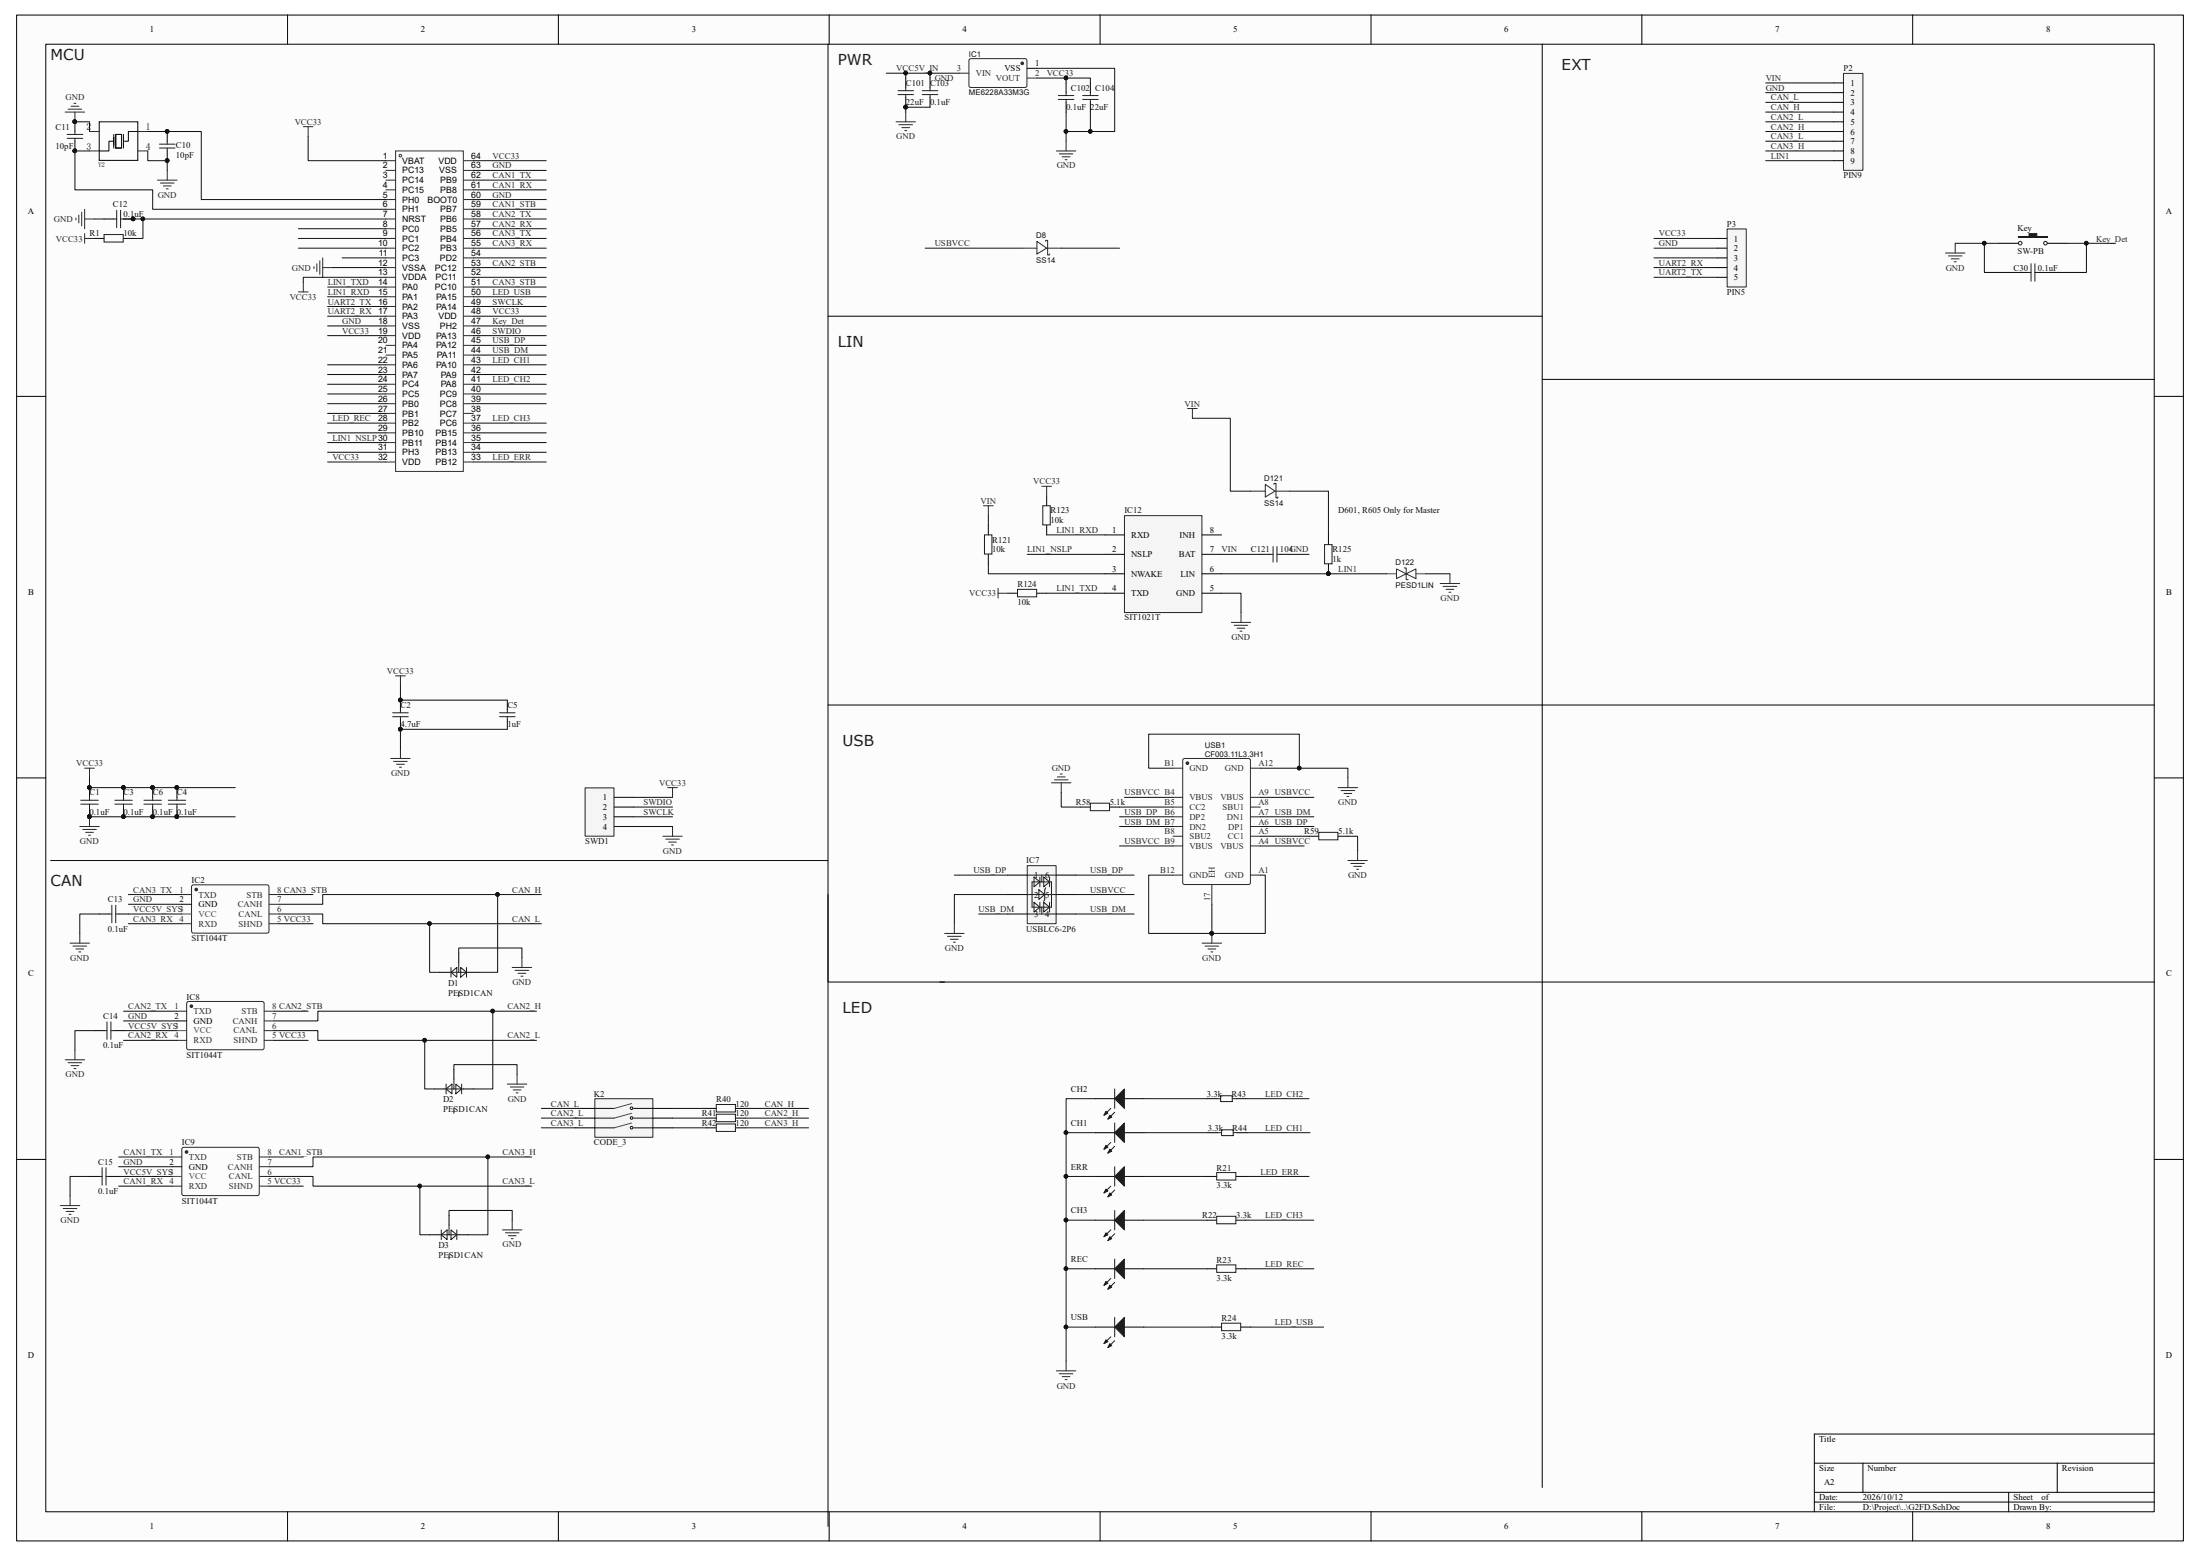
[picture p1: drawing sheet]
<svg xmlns="http://www.w3.org/2000/svg" width="297mm" height="210mm" viewBox="0 0 297 210" stroke-linecap="round" stroke-linejoin="round" font-family="sans-serif">
<path d="M2.3 2.1h292.5v205.9h-292.5z" fill="#fcfcfc"/>
<path d="M2.2 2h292.6v206h-292.6z" fill="none" stroke="#000" stroke-width=".14"/>
<path d="M6.2 6h284.6v198h-284.6z" fill="#fcfcfc"/>
<g fill="none" stroke="#000" stroke-width=".14">
<path d="M6.2 6h284.6v198h-284.6zM38.8 2v3.9M75.4 2v3.9M111.9 2v3.9M148.5 2v3.9M185.1 2v3.9M221.7 2v3.9M258.2 2v3.9M269.9 32.8h2.6M276.4 32.8h2.7M2.2 53.5h4M290.9 53.5h3.9"/>
<path d="M2.2 105h4M290.9 105h3.9M13.4 123.4h1.3M16 123.4h1.3M24.5 122.1h1.4M2.2 156.5h4M290.9 156.5h3.9M244.9 197.5h46M251.5 197.5v3.9M277.7 197.5v3.9M290.9 193.6h-46v10.4M38.8 204v4"/>
<path d="M75.4 204v4M111.9 204v4M148.5 204v4M185.1 204v4M221.7 204v4M244.9 201.4h46M244.9 202.7h46M258.2 204v4M271.2 201.4v2.6"/>
</g>
<g fill="none" stroke="#292929" stroke-width=".14">
<path d="M26 119.5h10.2l.1 .2v6.1l-.2 .1h-10.1l-.1-.2v-6zM158.4 103.7h1.3M158.4 107.6h1.3M158.4 108.9h1.3M158.4 110.2h1.3M158.4 111.6h1.3M158.4 112.9h1.3M158.4 114.2h1.3M158.4 118.1h1.3M159.8 102.4h8.8l.2 .1v16.6l-.1 .3h-8.8l-.2-.1v-16.7zM163.6 119.4v2.7M168.9 103.7h1.3"/>
<path d="M168.9 107.6h1.3M168.9 108.9h1.3M168.9 110.2h1.3M168.9 111.6h1.3M168.9 112.9h1.3M168.9 114.2h1.3M168.9 118.1h1.3M24.5 120.7h1.4M24.5 124.7h1.4M36.4 120.7h1.3M36.4 124.7h1.3M36.4 123.4h1.3"/>
<path d="M36.4 122.1h1.3"/>
</g>
<g fill="#292929" stroke="#292929" stroke-width=".14">
<circle cx="160.3" cy="103" r=".18"/>
<circle cx="26.5" cy="120.1" r=".18"/>
</g>
<g fill="none" stroke="#0e0e0e" stroke-width=".14">
<path d="M124.9 33.5h13.1M143.3 33.5h7.8M151.1 111.6h7.3M151.1 110.2h7.3M151.1 114.2h7.3M151.8 107.6h6.6M158.4 103.7h-3.3v-4.6h20.3v4.6M170.2 103.7h11.8v1.3M170.2 111.6h7.2M170.2 110.2h7.2M170.2 114.2h5.9M170.2 107.6h7.2"/>
<path d="M13.4 123.4h-2.6v2.6M17.3 120.7h7.2M17.3 122.1h7.2M17.3 123.4h7.2M17.3 124.7h7.2M37.7 120.7h4.6M67.2 120.7h5.9"/>
</g>
<g fill="none" stroke="#262626" stroke-width=".14">
<path d="M180.7 106.3h2.6M181.1 106.7h1.8M181.4 107.1h1.1M181.8 107.5h.3M182 105v1.3M9.5 127.3h2.6M9.9 127.7h1.8M10.2 128.1h1.1M10.6 128.5h.3M10.8 126v1.3M69.1 130.6h2.7M69.5 131h1.9"/>
<path d="M69.9 131.4h1.1M70.3 131.8h.3M70.5 129.3v1.3M162.3 127.3h2.6M162.7 127.7h1.8M163.1 128.1h1M163.5 128.5h.2M163.6 126v1.3"/>
</g>
<g fill="#0e0e0e" stroke="#0e0e0e" stroke-width=".14">
<circle cx="163.6" cy="126" r=".24"/>
<circle cx="175.4" cy="103.7" r=".24"/>
<circle cx="67.2" cy="120.7" r=".24"/>
</g>
<path d="M24.5 123.4h1.4" fill="none" stroke="#4c4c4c" stroke-width=".14"/>
<path d="M14.7 123.4h.4M15.1 122.2v2.3M15.6 123.4h.4M15.6 122.2v2.3" fill="none" stroke="#1c1c1c" stroke-width=".14"/>
<path d="M272.5 31.9h1.4v-.4h1.1v.4h1.4v.2h-3.9z" fill-rule="evenodd" fill="#1c1c1c"/>
<g fill="none" stroke="#1c1c1c" stroke-width=".14">
<path d="M272.5 31.9h1.4v-.4h1.1v.4h1.4v.2h-3.9zM273.8 36.8h.4M274.2 35.6v2.4M274.7 36.8h.4M274.7 35.6v2.4"/>
<circle cx="272.7" cy="32.8" r=".24"/>
<circle cx="276.1" cy="32.8" r=".24"/>
</g>
<path d="M272.5 36.8h1.3M275.1 36.8h1.3" fill="none" stroke="#000" stroke-width=".14"/>
<path d="M267.9 32.8v4h4.6" fill="none" stroke="#0e0e0e" stroke-width=".14"/>
<circle cx="267.9" cy="32.8" r=".24" fill="#0e0e0e" stroke="#0e0e0e" stroke-width=".14"/>
<path d="M79 106.4h3.9v6.5h-3.9z" fill="#f5f5f5"/>
<g fill="none" stroke="#262626" stroke-width=".14">
<path d="M262.7 34.2h2.6M263 34.5h1.9M263.4 34.9h1.1M263.8 35.3h.3M264 32.8v1.4M79 106.3h3.9v6.6h-3.9zM89.5 112.9h2.6M89.9 113.3h1.8M90.1 106.3h1.4M90.3 113.7h1M90.7 114h.2M90.8 106.3v1.3"/>
<path d="M90.8 111.6v1.3M142 105.7h2.6M142.4 105.3h1.8M142.7 104.9h1.1M143.1 104.5h.3M143.3 105.7v1.3M182 116.1h2.6M182.4 116.5h1.8M182.8 116.9h1M183.2 117.3h.2M183.3 114.8v1.3"/>
</g>
<path d="M82.9 107.6h2.6M82.9 108.9h2.6M82.9 110.2h2.6M82.9 111.6h2.6M145.9 108.9h1.3M149.8 108.9h1.3M176.7 112.9h1.3M180.7 112.9h1.3M59.3 131.2h1.3M61.9 128.6v1.3M63.2 131.2h1.4" fill="none" stroke="#000" stroke-width=".14"/>
<g fill="none" stroke="#0e0e0e" stroke-width=".14">
<path d="M279.1 32.8h2.6v4h-5.3M281.7 32.8h3.9M85.5 108.9h5.3M85.5 110.2h5.3M85.5 107.6h5.3M85.5 111.6h5.3M143.3 107v1.9h2.6M151.1 108.9h7.3M170.2 112.9h6.5M182 112.9h1.3v1.9M37.7 123.4h5.9v1.3h29.5M37.7 122.1h5.9v-1.4h23.6v10.5h-2.6"/>
<path d="M58 124.7v6.5h1.3M61.9 128.6v-.6h8.6v1.3M61.9 133.9v.6"/>
</g>
<g fill="#0e0e0e" stroke="#0e0e0e" stroke-width=".14">
<circle cx="281.7" cy="32.8" r=".24"/>
<circle cx="58" cy="124.7" r=".24"/>
<circle cx="67.2" cy="120.7" r=".24"/>
</g>
<path d="M147.2 108.4h2.6v1h-2.6zM178 112.3h2.6v1.1h-2.6zM60.6 131.2h2.6M60.9 131.2l.8-.6v1.3zM60.9 130.6v1.3M61.9 129.9v1.3M62.2 130.6l.8 .6-.8 .7zM63 130.6v1.3" fill="none" stroke="#1c1c1c" stroke-width=".14"/>
<path d="M138.7 116.9h3.9v7.8h-3.9z" fill="#f5f5f5"/>
<g fill="none" stroke="#262626" stroke-width=".14">
<path d="M40.9 17.1h1.4M41.6 17.1v1.3M121 16.4h2.6M121.4 16.8h1.8M121.8 17.2h1M122.2 17.6h.2M122.3 15.1v1.3M143.9 19.1v1.3M10.2 29.4v.3M10.6 29v1.1M11 28.6v1.9M11.4 28.2v2.7"/>
<path d="M11.4 31.5v1.3M11.4 32.2h1.3M11.4 29.6h1.3M40.3 39.4h1.3M40.9 38.1v1.3M42.4 36v.3M42.8 35.6v1M43.2 35.2v1.8M43.6 34.8v2.6M43.6 36.1h1.3M142.6 20.4h2.6M143 20.8h1.8"/>
<path d="M143.4 21.2h1.1M143.8 21.6h.3M53.4 91.2h1.3M54.1 91.2v1.3M10.8 111.6h2.6M11.2 112h1.8M11.4 103.7h1.3M11.6 112.3h1M12 112.7h.2M12.1 103.7v1.3M12.1 110.2v1.4M52.7 102.4h2.7"/>
<path d="M53.1 102.8h1.9M53.5 103.2h1.1M53.9 103.6h.3M54.1 101.1v1.3M138.7 116.8h3.9v7.9h-3.9zM127.5 126h2.7M127.9 126.4h1.9M128.3 126.8h1.1M128.7 127.2h.3M128.8 124.7v1.3M8.8 143h2.6M9.2 143.4h1.8"/>
<path d="M9.6 143.8h1M10 144.2h.2M10.1 141.7v1.3M68.5 146.3h2.6M68.9 146.7h1.8M69.3 147.1h1M69.7 147.5h.2M69.8 145v1.3M142.6 185h2.6M143 185.4h1.8M143.4 185.8h1.1M143.8 186.2h.3"/>
<path d="M143.9 183.7v1.3"/>
</g>
<g fill="none" stroke="#1c1c1c" stroke-width=".14">
<path d="M9.1 18.7h2.1M9.1 18.1h2.1M10.1 17.8v.3M10.1 18.7v.4M21.5 19.5h2.1M21.5 20h2.1M22.6 19.1v.4M22.6 20v.4M121.2 12.8h2.1M121.2 12.2h2.1M122.3 11.8v.4M122.3 12.8v.4"/>
<path d="M124.5 12.8h2.1M124.5 12.2h2.1M125.6 11.8v.4M125.6 12.8v.4M142.9 13.4h2.1M142.9 12.9h2.1M143.9 12.5v.4M143.9 13.4v.4M146.2 13.4h2.1M146.2 12.9h2.1M147.2 12.5v.4M147.2 13.4v.4"/>
<path d="M14 31.7h2.6v1h-2.6zM15.4 29.6h.4M15.8 28.4v2.3M16.3 29.6h.4M16.3 28.4v2.3M53 96.2h2.1M53 96.7h2.1M54.1 95.8v.4M54.1 96.7v.4M67.4 96.2h2.1M67.4 96.7h2.1M68.5 95.8v.4"/>
<path d="M68.5 96.7v.4M10.9 108h2.4M10.9 108.5h2.4M12.1 107.6v.4M12.1 108.5v.4M15.5 108h2.4M15.5 108.5h2.4M16.7 107.6v.4M16.7 108.5v.4M22.7 108h2.4M22.7 108.5h2.4M23.9 107.6v.4"/>
<path d="M23.9 108.5v.4M138.7 118.1h3.9M139.3 119h2.7v3.4h-2.7zM139.6 118.4l.8 .6-.8 .7zM140.4 118.4v1.3M140.6 118.1v.9M140.9 118.4l.8 .6-.8 .7zM141.2 119.8l-.2 .3v1.3l-.1 .3M141.7 118.4v1.3M14 139.1h.4M14.4 137.9v2.4M15 139.1h.4"/>
<path d="M15 137.9v2.4M138.7 120.7h3.9M138.7 123.4h3.9M139.6 121.8l.8 .6-.8 .7zM140.3 120.1l.7 .6-.7 .7zM140.4 121.8v1.3M140.6 122.4v1M140.9 121.8l.8 .6-.8 .7zM141.7 121.8v1.3M60 147h2.6M60.2 147l.8-.7v1.3zM60.2 146.3v1.3"/>
<path d="M61.3 145.7v1.3M61.5 146.3l.8 .7-.8 .6zM62.3 146.3v1.3M96.7 149.1h2.6v1h-2.6zM96.7 150.4h2.6v1h-2.6zM164.3 158.3h2.5v1h-2.5zM164.3 148.3h.5M164.4 152.9h.5M164.8 147.9h1.6v.8h-1.6zM164.9 152.5h1.6v.8h-1.6zM166.4 148.3h.5M166.5 152.9h.5"/>
<path d="M164.3 164.2h2.5v1h-2.5zM164.3 170.7h2.5v1h-2.5zM164.9 178.6h2.6v1h-2.6z"/>
</g>
<g fill="none" stroke="#000" stroke-width=".14">
<path d="M10.1 16.4v1.4M10.1 19.1v1.3M22.6 17.8v1.3M111.8 5.9v126.6h15.7M122.3 10.5v1.3M122.3 13.2v1.3M125.6 10.5v1.3M125.6 13.2v1.3M138.7 9.2h1.3M143.9 11.2v1.3M143.9 13.8v1.3M147.2 11.2v1.3"/>
<path d="M147.2 13.8v1.3M208.2 5.9v194.9M12.7 32.2h1.3M14 29.6h1.4M16.7 32.2h1.3M16.7 29.6h1.3M22.6 20.4v1.3M111.8 42.7h96.4M208.2 51.2h82.7M54.1 94.5v1.3M54.1 97.1v1.3M68.5 94.5v1.3"/>
<path d="M68.5 97.1v1.3M111.8 95.2h179.1M6.8 116.1h105M12.1 106.3v1.3M12.1 108.9v1.3M16.7 106.3v1.3M16.7 108.9v1.3M23.9 106.3v1.3M23.9 108.9v1.3M136.1 118.1h2.6M142.6 118.1h2.6M12.7 139.1h1.3"/>
<path d="M15.4 139.1h1.3M23.9 137.8h1.3M111.8 120.7v85.3M126.9 132.5h164M136.1 120.7h2.6M136.1 123.4h2.6M142.6 120.7h2.6M142.6 123.4h2.6M58.7 147h1.3M61.3 144.4v1.3M62.6 147h1.3M95.4 149.6h1.3"/>
<path d="M95.4 150.9h1.3M99.3 149.6h1.3M99.3 150.9h1.3M147.9 148.3h2.6M151.8 148.3h2.6M162.9 148.3h1.4M162.9 158.8h1.4M163.1 152.9h1.3M166.9 148.3h1.3M166.9 158.8h1.3M167 152.9h1.3M162.9 164.7h1.4"/>
<path d="M162.9 171.2h1.4M163.6 179.1h1.3M166.9 164.7h1.3M166.9 171.2h1.3M167.5 179.1h1.4"/>
</g>
<g fill="none" stroke="#0e0e0e" stroke-width=".14">
<path d="M122.3 9.9v.6M125.6 14.5h-3.3v.6M125.6 9.9v.6M140 10.5h3.9v.7M140 9.2h10.5v8.6h-3.3M143.9 10.5h3.3v.7M143.9 15.1v4M147.2 15.1v2.7h-3.3M238.4 11.2h9.2M238.4 13.8h9.2M238.4 15.1h9.2M238.4 16.4h9.2"/>
<path d="M238.4 17.8h9.2M238.4 12.5h9.2M16.7 29.6h2.6v2.6h-1.3M44.9 36.1h7.2M52.1 37.4h-11.2v.7M264 32.8h5.9M54.1 92.5v2h14.4M68.5 98.4h-14.4v2.7M128.8 118.1h7.3M145.2 118.1h7.9M158.4 118.1h-3.3v7.9h15.7v-7.9h-.6M12.7 139.1h-2.6v2.6"/>
<path d="M16.7 136.5h7.2M16.7 137.8h7.2M16.7 139.1h7.2M37 137.8h5.9v-1.3h23.6v10.5h-2.6M37 139.1h5.9v1.3h29.5M37 136.5h4.6M66.5 136.5h5.9M132.1 123.4h4M136.1 120.7h-7.3v4M145.2 123.4h7.9M145.2 120.7h7.9M163.6 122.1v3.9"/>
<path d="M16.7 140.4h7.2M57.3 140.4v6.6h1.4M61.3 144.4v-.7h8.5v1.3M61.3 149.6v.7M73.1 149.6h4.6M168.2 148.3h8.5M168.3 152.9h8.6"/>
</g>
<g fill="#0e0e0e" stroke="#0e0e0e" stroke-width=".14">
<circle cx="66.5" cy="136.5" r=".24"/>
<circle cx="57.3" cy="140.4" r=".24"/>
<circle cx="54" cy="98.4" r=".24"/>
<circle cx="54" cy="94.5" r=".24"/>
<circle cx="12.1" cy="110.2" r=".24"/>
<circle cx="12.1" cy="106.3" r=".24"/>
<circle cx="23.9" cy="110.2" r=".24"/>
<circle cx="23.9" cy="106.3" r=".24"/>
<circle cx="18" cy="29.5" r=".24"/>
<circle cx="19.3" cy="29.5" r=".24"/>
<circle cx="10.1" cy="16.4" r=".24"/>
<circle cx="10.1" cy="20.4" r=".24"/>
<circle cx="22.6" cy="21.7" r=".24"/>
<circle cx="22.6" cy="17.7" r=".24"/>
<circle cx="16.7" cy="110.2" r=".24"/>
<circle cx="16.7" cy="106.3" r=".24"/>
<circle cx="267.9" cy="32.8" r=".24"/>
<circle cx="163.6" cy="126" r=".24"/>
<circle cx="122.3" cy="14.5" r=".24"/>
<circle cx="122.3" cy="9.9" r=".24"/>
<circle cx="143.9" cy="10.5" r=".24"/>
<circle cx="143.9" cy="17.7" r=".24"/>
<circle cx="147.2" cy="17.7" r=".24"/>
<circle cx="125.5" cy="9.9" r=".24"/>
</g>
<g fill="none" stroke="#292929" stroke-width=".14">
<path d="M129.5 9.9h1.3M130.9 7.9h7.6l.1 .3v3.5l-.2 .1h-7.5l-.1-.3v-3.3zM138.7 10.5h1.3M138 33.5h2M140 32.6l1.3 .9-1.3 .8zM141.2 32.6v-.2h.2v2h.3v-.1M141.3 33.5h2M23.9 136.5h1.3M25.3 135.2h10.2l.2 .2-.1 6.2-.2 .1h-10.1l-.1-.3v-6zM35.7 136.5h1.3M35.7 139.1h1.3M35.7 137.8h1.3"/>
<path d="M23.9 140.4h1.3M35.7 140.4h1.3"/>
</g>
<g fill="#292929" stroke="#292929" stroke-width=".14">
<circle cx="25.8" cy="135.8" r=".18"/>
<circle cx="138" cy="8.5" r=".18"/>
</g>
<path d="M23.9 139.1h1.3" fill="none" stroke="#4c4c4c" stroke-width=".14"/>
<path d="M150.5 148.3l1.3-1.3v2.6z" fill="#1c1c1c"/>
<path d="M150 149.6l-1 .9M150.5 148.3l1.3-1.3v2.6zM150.5 150.1l-.9 .9" fill="none" stroke="#1c1c1c" stroke-width=".14"/>
<path d="M149.3 150l.3 .3-.6 .2z" fill="#1c1c1c"/>
<path d="M149.3 150l.3 .3-.6 .2z" fill="none" stroke="#1c1c1c" stroke-width=".14"/>
<path d="M149.8 150.5l.3 .3-.5 .2z" fill="#1c1c1c"/>
<path d="M149.8 150.5l.3 .3-.5 .2zM150.5 147v2.6" fill="none" stroke="#1c1c1c" stroke-width=".14"/>
<path d="M147.9 152.9h2.6M151.8 152.9h2.6" fill="none" stroke="#000" stroke-width=".14"/>
<path d="M151.8 151.6v2.6l-1.3-1.3z" fill="#1c1c1c"/>
<path d="M150 154.2l-1 .9M150.5 154.7l-.9 .9M151.8 151.6v2.6l-1.3-1.3z" fill="none" stroke="#1c1c1c" stroke-width=".14"/>
<path d="M149.3 154.6l.3 .3-.6 .2z" fill="#1c1c1c"/>
<path d="M149.3 154.6l.3 .3-.6 .2z" fill="none" stroke="#1c1c1c" stroke-width=".14"/>
<path d="M149.8 155.1l.3 .3-.5 .2z" fill="#1c1c1c"/>
<path d="M149.8 155.1l.3 .3-.5 .2zM150.5 151.6v2.6" fill="none" stroke="#1c1c1c" stroke-width=".14"/>
<path d="M168.2 158.8h8.5" fill="none" stroke="#0e0e0e" stroke-width=".14"/>
<path d="M147.9 158.8h2.6M151.8 158.8h2.6" fill="none" stroke="#000" stroke-width=".14"/>
<path d="M151.8 157.5v2.6l-1.3-1.3z" fill="#1c1c1c"/>
<path d="M151.8 157.5v2.6l-1.3-1.3zM150 160.1l-1 .9M150.5 160.6l-.9 .9" fill="none" stroke="#1c1c1c" stroke-width=".14"/>
<path d="M149.3 160.5l.3 .3-.6 .2z" fill="#1c1c1c"/>
<path d="M149.3 160.5l.3 .3-.6 .2z" fill="none" stroke="#1c1c1c" stroke-width=".14"/>
<path d="M149.8 161l.3 .3-.5 .2z" fill="#1c1c1c"/>
<path d="M150.5 157.5v2.6M149.8 161l.3 .3-.5 .2z" fill="none" stroke="#1c1c1c" stroke-width=".14"/>
<path d="M154.4 158.8h8.5" fill="none" stroke="#0e0e0e" stroke-width=".14"/>
<path d="M147.9 164.7h2.6M151.8 164.7h2.6" fill="none" stroke="#000" stroke-width=".14"/>
<path d="M151.8 163.4v2.6l-1.3-1.3z" fill="#1c1c1c"/>
<path d="M150 166l-1 .9M150.5 166.5l-.9 .9M151.8 163.4v2.6l-1.3-1.3z" fill="none" stroke="#1c1c1c" stroke-width=".14"/>
<path d="M149.3 166.4l.3 .3-.6 .2z" fill="#1c1c1c"/>
<path d="M149.3 166.4l.3 .3-.6 .2z" fill="none" stroke="#1c1c1c" stroke-width=".14"/>
<path d="M149.8 166.9l.3 .3-.5 .2z" fill="#1c1c1c"/>
<path d="M149.8 166.9l.3 .3-.5 .2zM150.5 163.4v2.6" fill="none" stroke="#1c1c1c" stroke-width=".14"/>
<path d="M154.4 164.7h8.5M168.2 164.7h9.2" fill="none" stroke="#0e0e0e" stroke-width=".14"/>
<path d="M147.9 171.2h2.6M151.8 171.2h2.6" fill="none" stroke="#000" stroke-width=".14"/>
<path d="M150.5 171.2l1.3-1.3v2.7z" fill="#1c1c1c"/>
<path d="M150 172.6l-1 .9M150.5 171.2l1.3-1.3v2.7zM150.5 173.1l-.9 .9" fill="none" stroke="#1c1c1c" stroke-width=".14"/>
<path d="M149.3 173l.3 .2-.6 .3z" fill="#1c1c1c"/>
<path d="M149.3 173l.3 .2-.6 .3z" fill="none" stroke="#1c1c1c" stroke-width=".14"/>
<path d="M149.8 173.5l.3 .2-.5 .3z" fill="#1c1c1c"/>
<path d="M149.8 173.5l.3 .2-.5 .3zM150.5 169.9v2.7" fill="none" stroke="#1c1c1c" stroke-width=".14"/>
<path d="M154.4 171.2h8.5M168.2 171.2h9.2M168.9 179.1h9.8" fill="none" stroke="#0e0e0e" stroke-width=".14"/>
<path d="M147.9 179.1h2.6M151.8 179.1h2.6" fill="none" stroke="#000" stroke-width=".14"/>
<path d="M150.5 179.1l1.3-1.3v2.6z" fill="#1c1c1c"/>
<path d="M150.5 179.1l1.3-1.3v2.6zM150 180.4l-1 1M150.5 181l-.9 .9" fill="none" stroke="#1c1c1c" stroke-width=".14"/>
<path d="M149.3 180.8l.3 .3-.6 .3z" fill="#1c1c1c"/>
<path d="M149.3 180.8l.3 .3-.6 .3z" fill="none" stroke="#1c1c1c" stroke-width=".14"/>
<path d="M149.8 181.4l.3 .2-.5 .3z" fill="#1c1c1c"/>
<path d="M150.5 177.8v2.6M149.8 181.4l.3 .2-.5 .3z" fill="none" stroke="#1c1c1c" stroke-width=".14"/>
<g fill="none" stroke="#0e0e0e" stroke-width=".14">
<path d="M41.6 18.4v3.3h10.5M19.3 29.6h32.8M40.3 32.2h11.8M40.3 33.5h11.8M40.3 30.9h11.8M44.2 38.7h7.9M63.9 32.2h9.8M63.9 33.5h9.8M63.9 34.8h9.8M63.9 36.1h9.8M63.9 37.4h9.8M63.9 29.6h9.8"/>
<path d="M63.9 30.9h9.8M63.9 24.3h9.8M63.9 25.6h9.8M63.9 28.2h9.8M63.9 26.9h9.8M63.9 38.7h9.8M223.3 32.2h8.5M223.3 33.5h8.5M223.3 34.8h8.5M223.3 36.1h8.5M223.3 37.4h8.5M44.2 49.2h7.9"/>
<path d="M44.2 50.6h7.9M44.2 51.9h7.9M44.2 53.2h7.9M44.2 54.5h7.9M44.2 55.8h7.9M44.2 57.1h7.9M44.2 58.4h7.9M44.2 59.7h7.9M44.2 40.1h7.9M63.9 50.6h9.8M63.9 53.2h9.8M63.9 54.5h9.8"/>
<path d="M63.9 58.4h9.8M63.9 59.7h9.8M63.9 45.3h9.8M63.9 41.4h9.8M63.9 47.9h9.8M63.9 46.6h9.8M63.9 61h9.8M100.6 149.6h8.6M100.6 150.9h8.6M143.9 152.9h4M143.9 158.8h4M147.9 148.3h-4v30.8"/>
<path d="M154.4 152.9h8.7M154.4 148.3h8.5M143.9 164.7h4M143.9 171.2h4M147.9 179.1h-4v4.6M154.4 179.1h9.2"/>
</g>
<g fill="#0e0e0e" stroke="#0e0e0e" stroke-width=".14">
<circle cx="143.9" cy="179.1" r=".24"/>
<circle cx="143.9" cy="152.9" r=".24"/>
<circle cx="143.9" cy="158.8" r=".24"/>
<circle cx="143.9" cy="164.7" r=".24"/>
<circle cx="143.9" cy="171.2" r=".24"/>
<circle cx="19.3" cy="29.5" r=".24"/>
</g>
<g fill="none" stroke="#303030" stroke-width=".14">
<path d="M53.4 20.4h9.2v43.2h-9.2z"/>
<circle cx="54" cy="21" r=".18"/>
</g>
<g fill="none" stroke="#292929" stroke-width=".14">
<path d="M52.1 21.7h1.3M52.1 23h1.3M52.1 24.3h1.3M52.1 25.6h1.3M52.1 26.9h1.3M52.1 28.2h1.3M52.1 29.6h1.3M52.1 30.9h1.3M52.1 32.2h1.3M52.1 33.5h1.3M52.1 34.8h1.3M52.1 36.1h1.3"/>
<path d="M52.1 37.4h1.3M52.1 38.7h1.3M62.6 21.7h1.3M62.6 23h1.3M62.6 24.3h1.3M62.6 25.6h1.3M62.6 26.9h1.3M62.6 28.2h1.3M62.6 29.6h1.3M62.6 30.9h1.3M62.6 32.2h1.3M62.6 33.5h1.3"/>
<path d="M62.6 34.8h1.3M62.6 36.1h1.3M62.6 37.4h1.3M62.6 38.7h1.3M52.1 40.1h1.3M52.1 41.4h1.3M52.1 42.7h1.3M52.1 44h1.3M52.1 45.3h1.3M52.1 46.6h1.3M52.1 47.9h1.3M52.1 49.2h1.3"/>
<path d="M52.1 50.6h1.3M52.1 51.9h1.3M52.1 53.2h1.3M52.1 54.5h1.3M52.1 55.8h1.3M52.1 57.1h1.3M52.1 58.4h1.3M52.1 59.7h1.3M62.6 40.1h1.3M62.6 41.4h1.3M62.6 42.7h1.3M62.6 44h1.3"/>
<path d="M62.6 45.3h1.3M62.6 46.6h1.3M62.6 47.9h1.3M62.6 49.2h1.3M62.6 50.6h1.3M62.6 51.9h1.3M62.6 53.2h1.3M62.6 54.5h1.3M62.6 55.8h1.3M62.6 57.1h1.3M62.6 58.4h1.3M62.6 59.7h1.3"/>
<path d="M52.1 61h1.3M52.1 62.4h1.3M62.6 61h1.3M62.6 62.4h1.3"/>
</g>
<path d="M80.3 148.3h7.8v5.2h-7.8z" fill="#f5f5f5"/>
<path d="M80.3 148.3h7.8v5.2h-7.8z" fill="none" stroke="#262626" stroke-width=".14"/>
<path d="M80.3 149.6h2.6M85.5 149.6h2.7" fill="none" stroke="#0e0e0e" stroke-width=".14"/>
<circle cx="85.3" cy="149.6" r=".18" fill="#fcfcfc" stroke="#0e0e0e" stroke-width=".14"/>
<path d="M85.3 148.9l-2.4 .7" fill="none" stroke="#4c4c4c" stroke-width=".14"/>
<path d="M80.3 150.9h2.6M85.5 150.9h2.7" fill="none" stroke="#0e0e0e" stroke-width=".14"/>
<circle cx="85.3" cy="150.9" r=".18" fill="#fcfcfc" stroke="#0e0e0e" stroke-width=".14"/>
<path d="M85.3 150.3l-2.4 .6" fill="none" stroke="#4c4c4c" stroke-width=".14"/>
<path d="M80.3 152.2h2.6M85.5 152.2h2.7" fill="none" stroke="#0e0e0e" stroke-width=".14"/>
<circle cx="85.3" cy="152.2" r=".18" fill="#fcfcfc" stroke="#0e0e0e" stroke-width=".14"/>
<path d="M23.2 158.8h1.3M85.3 151.6l-2.4 .6" fill="none" stroke="#4c4c4c" stroke-width=".14"/>
<g fill="none" stroke="#000" stroke-width=".14">
<path d="M12.1 158.8h1.3M14.7 158.8h1.3M23.2 157.5h1.3M77.7 149.6h2.6M77.7 150.9h2.6M77.7 152.2h2.6M88.2 149.6h2.6M88.2 150.9h2.6M88.2 152.2h2.6M95.4 152.2h1.3M99.3 152.2h1.3M58 166.7h1.3"/>
<path d="M60.6 164v1.3M61.9 166.7h1.3"/>
</g>
<g fill="none" stroke="#0e0e0e" stroke-width=".14">
<path d="M63.9 23h9.8M63.9 21.7h9.8M44.2 45.3h7.9M44.2 44h7.9M63.9 42.7h9.8M44.2 62.4h7.9M37.7 124.7h4.6M12.1 158.8h-2.6v2.6M16 156.2h7.2M16 157.5h7.2M16 158.8h7.2M36.4 157.5h5.9v-1.3h23.6v10.5h-2.7"/>
<path d="M36.4 158.8h5.9v1.3h29.5M36.4 156.2h4.5M37 140.4h4.6M65.9 156.2h5.9M73.1 150.9h4.6M73.1 152.2h4.6M90.8 150.9h4.6M90.8 149.6h4.6M90.8 152.2h4.6M100.6 152.2h8.6M16 160.1h7.2M36.4 160.1h4.5"/>
<path d="M56.7 160.1v6.6h1.3M60.6 164v-.6h8.5v1.3M60.6 169.3v.6"/>
</g>
<path d="M13.4 158.8h.4M13.8 157.6v2.4M14.3 158.8h.4M14.3 157.6v2.4M96.7 151.7h2.6v1h-2.6zM59.3 166.7h2.6M59.6 166.7l.8-.7v1.3zM59.6 166v1.3M60.6 165.3v1.4M60.9 166l.8 .7-.8 .6zM61.7 166v1.3" fill="none" stroke="#1c1c1c" stroke-width=".14"/>
<path d="M8.1 162.7h2.7M8.5 163.1h1.9M8.9 163.5h1.1M9.3 163.9h.3M9.5 161.4v1.3M67.8 166h2.7M68.2 166.4h1.9M68.6 166.8h1.1M69 167.2h.3M69.1 164.7v1.3" fill="none" stroke="#262626" stroke-width=".14"/>
<g fill="#0e0e0e" stroke="#0e0e0e" stroke-width=".14">
<circle cx="65.9" cy="156.1" r=".24"/>
<circle cx="56.7" cy="160.1" r=".24"/>
</g>
<path d="M23.2 156.2h1.3M24.7 154.9h10.2l.1 .2v6.1l-.3 .2-10-.1-.2-.2v-6zM35 156.2h1.4M35 158.8h1.4M35 157.5h1.4M23.2 160.1h1.3M35 160.1h1.4" fill="none" stroke="#292929" stroke-width=".14"/>
<circle cx="25.2" cy="155.5" r=".18" fill="#292929" stroke="#292929" stroke-width=".14"/>
<path d="M248.9 9.9h2.6v13.1h-2.6z" fill="#f5f5f5"/>
<path d="M248.9 9.9h2.6v13.1h-2.6z" fill="none" stroke="#262626" stroke-width=".14"/>
<path d="M247.6 11.2h1.3M247.6 12.5h1.3M247.6 13.8h1.3M247.6 15.1h1.3M247.6 16.4h1.3M247.6 17.8h1.3M247.6 19.1h1.3M247.6 20.4h1.3M247.6 21.7h1.3M20.6 106.3v1.3M20.6 108.9v1.3" fill="none" stroke="#000" stroke-width=".14"/>
<g fill="none" stroke="#0e0e0e" stroke-width=".14">
<path d="M238.4 19.1h9.2M46.2 34.8h5.9M238.4 20.4h9.2M238.4 21.7h9.2M44.2 41.4h7.9M44.2 42.7h7.9M63.9 57.1h9.8M63.9 51.9h9.8M63.9 49.2h9.8M63.9 40.1h9.8M63.9 44h9.8M44.2 61h7.9"/>
<path d="M63.9 62.4h9.8M12.1 110.2h19.7M12.1 105v1.3h19.7"/>
</g>
<g fill="#0e0e0e" stroke="#0e0e0e" stroke-width=".14">
<circle cx="12.1" cy="110.2" r=".24"/>
<circle cx="16.7" cy="110.2" r=".24"/>
<circle cx="20.6" cy="110.2" r=".24"/>
<circle cx="23.9" cy="110.2" r=".24"/>
<circle cx="23.9" cy="106.3" r=".24"/>
<circle cx="20.6" cy="106.3" r=".24"/>
<circle cx="16.7" cy="106.3" r=".24"/>
<circle cx="12.1" cy="106.3" r=".24"/>
</g>
<path d="M19.4 108h2.4M19.4 108.5h2.4M20.6 107.6v.4M20.6 108.5v.4" fill="none" stroke="#1c1c1c" stroke-width=".14"/>
<path d="M151.8 69.6h10.5v13.1h-10.5z" fill="#f5f5f5"/>
<g fill="none" stroke="#262626" stroke-width=".14">
<path d="M160.3 55.1h1.3M161 55.1v1.4M132.8 68.3h1.3M133.4 68.3v1.3M134.7 79.4v1.3M140.6 65.6h1.4M141.3 65.6v1.4M151.8 69.6h10.5v13.1h-10.5zM194.4 78.8h2.7M194.8 79.2h1.9M195.2 79.5h1.1M195.6 79.9h.3"/>
<path d="M195.7 77.4v1.4M134.7 80.1h1.4M166.2 84h2.7M166.6 84.4h1.9M167 84.8h1.1M167.4 85.2h.3M167.5 82.7v1.3"/>
</g>
<g fill="none" stroke="#000" stroke-width=".14">
<path d="M133.4 70.9v1.3M133.4 74.8v1.3M141.3 67v1.3M141.3 70.9v1.3M149.2 77.4h2.6M149.2 74.8h2.6M149.2 72.2h2.6M162.3 77.4h2.6M162.3 74.8h2.6M162.3 72.2h2.6M170.2 74.8h1.3M172.8 74.8h1.3"/>
<path d="M179.3 72.2v1.3M179.3 76.1v1.3M136.1 80.1h1.3M140 80.1h1.3M149.2 80.1h2.6M162.3 80.1h2.6"/>
</g>
<path d="M132.9 72.2h1v2.6h-1zM137.4 79.5h2.6v1.1h-2.6zM140.8 68.3h1v2.5h-1zM171.5 74.8h.4M171.9 73.8v2.1M172.4 73.8v2.1M172.4 74.8h.4M178.8 73.5h1v2.6h-1z" fill="none" stroke="#1c1c1c" stroke-width=".14"/>
<circle cx="179.3" cy="77.4" r=".24" fill="#0e0e0e" stroke="#0e0e0e" stroke-width=".14"/>
<path d="M161 56.5h5.1v9.8h2.8M133.4 76.1v1.3h15.8M133.4 69.6v1.3M138.7 74.8h10.5M141.3 72.2h7.9M164.9 74.8h5.3M164.9 77.4h22.3M174.1 66.3h5.2v5.9M174.1 74.8h2.6M192.5 77.4h3.2M141.3 80.1h7.9M164.9 80.1h2.6v2.6" fill="none" stroke="#0e0e0e" stroke-width=".14"/>
<path d="M168.9 66.3h1.9M170.8 65.4l1.3 .9-1.3 .8zM172 65.4v-.2h.3v2h.2v-.1M172.1 66.3h2M188.5 76.8l1.3 .6-1.3 .7zM189.6 76.7h.2v1.5h.3M189.8 77.4l1.4-.6v1.3z" fill="none" stroke="#292929" stroke-width=".14"/>
<path d="M187.2 77.4h1.3M191.2 77.4h1.3" fill="none" stroke="#434343" stroke-width=".14"/>
<path d="M233.2 30.9h2.6v7.8h-2.6z" fill="#f5f5f5"/>
<path d="M8.8 15.1h2.6M9.2 14.7h1.8M9.6 14.3h1M10 13.9h.2M10.1 15.1v1.3M21.3 24.3h2.6M21.7 24.7h1.8M22.1 25.1h1M22.4 25.5h.3M22.6 23v1.3M233.2 30.9h2.6v7.8h-2.6z" fill="none" stroke="#262626" stroke-width=".14"/>
<path d="M13.4 16.4h5.2v5.2h-5.2zM15.2 19.1h-.5v1.3h-1.3M15.4 18.1v1.9M15.6 18.1h.8v1.9h-.8zM16.7 18.1v1.9M18.6 17.8h-1.3v1.3h-.5M231.8 32.2h1.3M231.8 33.5h1.3M231.8 34.8h1.3M231.8 36.1h1.3M231.8 37.4h1.3" fill="none" stroke="#000" stroke-width=".14"/>
<path d="M12.1 17.8h1.3M18.6 17.8h1.4M12.1 20.4h1.3M18.6 20.4h1.4" fill="none" stroke="#292929" stroke-width=".14"/>
<path d="M10.1 16.4h2v1.4M20 17.8h7.2v9.1h24.9M119.7 9.9h9.8M12.1 20.4h-2v5.2h10.5v2.6h31.5M12.7 29.6h1.3M20 20.4v1.3h2.6v1.3" fill="none" stroke="#0e0e0e" stroke-width=".14"/>
<g fill="#0e0e0e" stroke="#0e0e0e" stroke-width=".14">
<circle cx="10.1" cy="20.4" r=".24"/>
<circle cx="22.6" cy="17.7" r=".24"/>
<circle cx="10.1" cy="16.4" r=".24"/>
<circle cx="22.6" cy="21.7" r=".24"/>
<circle cx="125.5" cy="9.9" r=".24"/>
<circle cx="122.3" cy="9.9" r=".24"/>
</g>
<g font-size="2" fill="#1c1c1c">
<text x="6.8" y="8.1">MCU</text>
<text x="113.1" y="8.8">PWR</text>
<text x="210.8" y="9.4">EXT</text>
<text x="113.1" y="46.8">LIN</text>
<text x="113.7" y="100.6">USB</text>
<text x="6.8" y="119.6">CAN</text>
<text x="113.7" y="136.7">LED</text>
</g>
<g font-size="1.3">
<text x="11.7" y="17.6">2</text>
<text x="19.7" y="17.6">1</text>
<text x="11.7" y="20.2">3</text>
<text x="19.7" y="20.2">4</text>
</g>
<g font-size="1.2">
<text x="20.2" y="4.4">1</text>
<text x="56.8" y="4.4">2</text>
<text x="93.4" y="4.4">3</text>
<text x="129.9" y="4.4">4</text>
<text x="166.5" y="4.4">5</text>
<text x="203.1" y="4.4">6</text>
<text x="239.6" y="4.4">7</text>
<text x="276.2" y="4.4">8</text>
<text x="135.6" y="9.6">VSS</text>
<text x="139.7" y="9">1</text>
<text x="249.8" y="11.6">1</text>
<text x="249.8" y="12.9">2</text>
<text x="249.8" y="14.2">3</text>
<text x="249.8" y="15.5">4</text>
<text x="249.8" y="16.8">5</text>
<text x="51.7" y="21.4">1</text>
<text x="51.7" y="22.7">2</text>
<text x="54.3" y="22.1">VBAT</text>
<text x="54.3" y="23.4">PC13</text>
<text x="59.2" y="22.1">VDD</text>
<text x="59.3" y="23.4">VSS</text>
<text x="63.6" y="22.7">63</text>
<text x="63.6" y="21.4">64</text>
<text x="249.8" y="18.2">6</text>
<text x="249.8" y="19.5">7</text>
<text x="249.8" y="20.8">8</text>
<text x="249.8" y="22.1">9</text>
<text x="3.8" y="28.8">A</text>
<text x="51.7" y="24">3</text>
<text x="51.7" y="25.4">4</text>
<text x="51.7" y="26.7">5</text>
<text x="51.7" y="28">6</text>
<text x="51.7" y="29.3">7</text>
<text x="54.3" y="24.7">PC14</text>
<text x="54.3" y="26">PC15</text>
<text x="54.3" y="27.3">PH0</text>
<text x="54.3" y="28.7">PH1</text>
<text x="54.3" y="30">NRST</text>
<text x="57.7" y="27.3">BOOT0</text>
<text x="59.4" y="30">PB6</text>
<text x="59.4" y="28.7">PB7</text>
<text x="59.4" y="26">PB8</text>
<text x="59.4" y="24.7">PB9</text>
<text x="63.6" y="29.3">58</text>
<text x="63.6" y="28">59</text>
<text x="63.6" y="26.7">60</text>
<text x="63.6" y="25.4">61</text>
<text x="63.6" y="24">62</text>
<text x="292.4" y="28.8">A</text>
<text x="51.1" y="33.2">10</text>
<text x="51.1" y="35.9">12</text>
<text x="51.1" y="34.5">11</text>
<text x="51.7" y="30.6">8</text>
<text x="51.7" y="31.9">9</text>
<text x="54.3" y="31.3">PC0</text>
<text x="54.3" y="32.6">PC1</text>
<text x="54.3" y="33.9">PC2</text>
<text x="54.3" y="35.2">PC3</text>
<text x="59.4" y="35.2">PD2</text>
<text x="59.4" y="33.9">PB3</text>
<text x="59.4" y="32.6">PB4</text>
<text x="59.4" y="31.3">PB5</text>
<text x="63.6" y="35.9">53</text>
<text x="63.6" y="34.5">54</text>
<text x="63.6" y="33.2">55</text>
<text x="63.6" y="31.9">56</text>
<text x="63.6" y="30.6">57</text>
<text x="234.1" y="32.6">1</text>
<text x="234.1" y="33.9">2</text>
<text x="234.1" y="35.2">3</text>
<text x="51.1" y="37.2">13</text>
<text x="51.1" y="38.5">14</text>
<text x="51.1" y="39.8">15</text>
<text x="51.1" y="41.1">16</text>
<text x="54.3" y="36.5">VSSA</text>
<text x="54.3" y="37.8">VDDA</text>
<text x="54.3" y="39.2">PA0</text>
<text x="54.3" y="40.5">PA1</text>
<text x="54.3" y="41.8">PA2</text>
<text x="58.7" y="39.2">PC10</text>
<text x="58.7" y="36.5">PC12</text>
<text x="58.8" y="37.8">PC11</text>
<text x="58.9" y="41.8">PA14</text>
<text x="58.9" y="40.5">PA15</text>
<text x="63.6" y="41.1">49</text>
<text x="63.6" y="39.8">50</text>
<text x="63.6" y="38.5">51</text>
<text x="63.6" y="37.2">52</text>
<text x="234.1" y="36.5">4</text>
<text x="234.1" y="37.8">5</text>
<text x="51.1" y="42.4">17</text>
<text x="51.1" y="43.7">18</text>
<text x="51.1" y="45">19</text>
<text x="51.1" y="46.4">20</text>
<text x="51.1" y="47.7">21</text>
<text x="54.3" y="43.1">PA3</text>
<text x="54.3" y="44.4">VSS</text>
<text x="54.3" y="45.7">VDD</text>
<text x="54.3" y="47">PA4</text>
<text x="58.9" y="47">PA12</text>
<text x="58.9" y="45.7">PA13</text>
<text x="59.2" y="43.1">VDD</text>
<text x="59.4" y="44.4">PH2</text>
<text x="63.6" y="47.7">44</text>
<text x="63.6" y="46.4">45</text>
<text x="63.6" y="45">46</text>
<text x="63.6" y="43.7">47</text>
<text x="63.6" y="42.4">48</text>
<text x="51.1" y="49">22</text>
<text x="51.1" y="50.3">23</text>
<text x="51.1" y="51.6">24</text>
<text x="51.1" y="52.9">25</text>
<text x="54.3" y="48.3">PA5</text>
<text x="54.3" y="49.7">PA6</text>
<text x="54.3" y="51">PA7</text>
<text x="54.3" y="52.3">PC4</text>
<text x="54.3" y="53.6">PC5</text>
<text x="58.9" y="49.7">PA10</text>
<text x="59" y="48.3">PA11</text>
<text x="59.4" y="53.6">PC9</text>
<text x="59.5" y="52.3">PA8</text>
<text x="59.5" y="51">PA9</text>
<text x="63.6" y="52.9">40</text>
<text x="63.6" y="51.6">41</text>
<text x="63.6" y="50.3">42</text>
<text x="63.6" y="49">43</text>
<text x="51.1" y="54.2">26</text>
<text x="51.1" y="55.5">27</text>
<text x="51.1" y="56.9">28</text>
<text x="51.1" y="58.2">29</text>
<text x="54.3" y="54.9">PB0</text>
<text x="54.3" y="56.2">PB1</text>
<text x="54.3" y="57.5">PB2</text>
<text x="54.3" y="58.8">PB10</text>
<text x="58.8" y="58.8">PB15</text>
<text x="59.4" y="57.5">PC6</text>
<text x="59.4" y="56.2">PC7</text>
<text x="59.4" y="54.9">PC8</text>
<text x="63.6" y="59.5">35</text>
<text x="63.6" y="58.2">36</text>
<text x="63.6" y="56.9">37</text>
<text x="63.6" y="55.5">38</text>
<text x="63.6" y="54.2">39</text>
<text x="51.1" y="60.8">31</text>
<text x="51.1" y="62.1">32</text>
<text x="54.3" y="60.2">PB11</text>
<text x="54.3" y="61.5">PH3</text>
<text x="54.3" y="62.8">VDD</text>
<text x="58.8" y="62.8">PB12</text>
<text x="58.8" y="61.5">PB13</text>
<text x="58.8" y="60.2">PB14</text>
<text x="63.6" y="62.1">33</text>
<text x="63.6" y="60.8">34</text>
<text x="150.2" y="71.9">1</text>
<text x="163.3" y="71.9">8</text>
<text x="150.2" y="77.2">3</text>
<text x="150.2" y="74.5">2</text>
<text x="152.7" y="77.9">NWAKE</text>
<text x="152.7" y="75.2">NSLP</text>
<text x="152.7" y="72.6">RXD</text>
<text x="159.1" y="75.2">BAT</text>
<text x="159.3" y="72.6">INH</text>
<text x="159.4" y="77.9">LIN</text>
<text x="163.3" y="77.2">6</text>
<text x="163.3" y="74.5">7</text>
<text x="3.8" y="80.3">B</text>
<text x="150.2" y="79.8">4</text>
<text x="152.7" y="80.5">TXD</text>
<text x="158.8" y="80.5">GND</text>
<text x="163.3" y="79.8">5</text>
<text x="292.4" y="80.3">B</text>
<text x="81.4" y="108">1</text>
<text x="81.4" y="109.3">2</text>
<text x="81.4" y="110.7">3</text>
<text x="81.4" y="112">4</text>
<text x="139.6" y="118.5">1</text>
<text x="141.1" y="118.5">6</text>
<text x="24.2" y="121.8">2</text>
<text x="26.8" y="122.5">GND</text>
<text x="139.6" y="121.2">2</text>
<text x="139.6" y="123.8">3</text>
<text x="141.1" y="123.8">4</text>
<text x="141.1" y="121.2">5</text>
<text x="3.8" y="131.8">C</text>
<text x="292.4" y="131.8">C</text>
<text x="23.6" y="137.5">2</text>
<text x="26.1" y="138.2">GND</text>
<text x="22.9" y="157.2">2</text>
<text x="25.5" y="157.9">GND</text>
<text x="3.8" y="183.3">D</text>
<text x="292.4" y="183.3">D</text>
<text x="245.6" y="194.6">Title</text>
<text x="245.6" y="198.5">Size</text>
<text x="245.6" y="202.5">Date:</text>
<text x="245.6" y="203.8">File:</text>
<text x="246.3" y="200.5">A2</text>
<text x="251.5" y="202.5">2026/10/12</text>
<text x="251.5" y="203.8">D:\Project\..\G2FD.SchDoc</text>
<text x="252.1" y="198.5">Number</text>
<text x="271.8" y="203.8">Drawn By:</text>
<text x="271.8" y="202.5">Sheet</text>
<text x="275.6" y="202.5">of</text>
<text x="278.4" y="198.5">Revision</text>
<text x="20.2" y="206.4">1</text>
<text x="56.8" y="206.4">2</text>
<text x="93.4" y="206.4">3</text>
<text x="129.9" y="206.4">4</text>
<text x="166.5" y="206.4">5</text>
<text x="203.1" y="206.4">6</text>
<text x="239.6" y="206.4">7</text>
<text x="276.2" y="206.4">8</text>
</g>
<g font-size="1.2" fill="#262626">
<text x="121" y="9.6">VCC5V_IN</text>
<text x="126.2" y="10.9">GND</text>
<text x="141.3" y="10.3">VCC33</text>
<text x="238.4" y="10.9">VIN</text>
<text x="8.8" y="13.5">GND</text>
<text x="39.8" y="16.8">VCC33</text>
<text x="238.4" y="12.2">GND</text>
<text x="239.1" y="16.2">CAN2_L</text>
<text x="239.1" y="13.5">CAN_L</text>
<text x="239.1" y="14.9">CAN_H</text>
<text x="239.1" y="17.5">CAN2_H</text>
<text x="66.5" y="21.4">VCC33</text>
<text x="66.5" y="22.7">GND</text>
<text x="121" y="18.8">GND</text>
<text x="142.7" y="22.7">GND</text>
<text x="239.1" y="18.8">CAN3_L</text>
<text x="239.1" y="20.1">CAN3_H</text>
<text x="239.1" y="21.4">LIN1</text>
<text x="7.3" y="30">GND</text>
<text x="21.3" y="26.7">GND</text>
<text x="66.5" y="29.3">CAN2_TX</text>
<text x="66.5" y="25.4">CAN1_RX</text>
<text x="66.5" y="24">CAN1_TX</text>
<text x="66.5" y="28">CAN1_STB</text>
<text x="66.5" y="26.7">GND</text>
<text x="7.5" y="32.6">VCC33</text>
<text x="66.5" y="30.6">CAN2_RX</text>
<text x="66.5" y="33.2">CAN3_RX</text>
<text x="66.5" y="31.9">CAN3_TX</text>
<text x="66.5" y="35.9">CAN2_STB</text>
<text x="126.2" y="33.2">USBVCC</text>
<text x="223.9" y="33.2">GND</text>
<text x="223.9" y="31.9">VCC33</text>
<text x="223.9" y="35.9">UART2_RX</text>
<text x="283" y="32.6">Key_Det</text>
<text x="39.1" y="40.5">VCC33</text>
<text x="39.4" y="36.5">GND</text>
<text x="44.2" y="38.5">LIN1_TXD</text>
<text x="44.2" y="39.8">LIN1_RXD</text>
<text x="44.2" y="41.1">UART2_TX</text>
<text x="66.5" y="38.5">CAN3_STB</text>
<text x="66.5" y="41.1">SWCLK</text>
<text x="66.5" y="39.8">LED_USB</text>
<text x="223.9" y="37.2">UART2_TX</text>
<text x="262.7" y="36.5">GND</text>
<text x="44.2" y="42.4">UART2_RX</text>
<text x="46.2" y="45">VCC33</text>
<text x="46.2" y="43.7">GND</text>
<text x="66.5" y="45">SWDIO</text>
<text x="66.5" y="47.7">USB_DM</text>
<text x="66.5" y="46.4">USB_DP</text>
<text x="66.5" y="42.4">VCC33</text>
<text x="66.5" y="43.7">Key_Det</text>
<text x="66.5" y="51.6">LED_CH2</text>
<text x="66.5" y="49">LED_CH1</text>
<text x="44.9" y="56.9">LED_REC</text>
<text x="44.9" y="59.5">LIN1_NSLP30</text>
<text x="66.5" y="56.9">LED_CH3</text>
<text x="159.9" y="54.9">VIN</text>
<text x="44.9" y="62.1">VCC33</text>
<text x="66.5" y="62.1">LED_ERR</text>
<text x="139.5" y="65.4">VCC33</text>
<text x="132.4" y="68">VIN</text>
<text x="142.6" y="71.9">LIN1_RXD</text>
<text x="138.7" y="74.5">LIN1_NSLP</text>
<text x="164.9" y="74.5">VIN</text>
<text x="180.7" y="77.2">LIN1</text>
<text x="130.9" y="80.5">VCC33</text>
<text x="142.6" y="79.8">LIN1_TXD</text>
<text x="194.5" y="81.1">GND</text>
<text x="166.2" y="86.4">GND</text>
<text x="52.2" y="91">VCC33</text>
<text x="10.3" y="103.4">VCC33</text>
<text x="52.8" y="104.7">GND</text>
<text x="89" y="106">VCC33</text>
<text x="142" y="104.1">GND</text>
<text x="151.8" y="107.4">USBVCC B4</text>
<text x="10.8" y="113.9">GND</text>
<text x="86.9" y="108.7">SWDIO</text>
<text x="86.9" y="110">SWCLK</text>
<text x="151.8" y="111.3">USB_DM B7</text>
<text x="151.8" y="110">USB_DP</text>
<text x="151.8" y="113.9">USBVCC B9</text>
<text x="180.7" y="108.7">GND</text>
<text x="89.5" y="115.2">GND</text>
<text x="131.4" y="117.9">USB_DP</text>
<text x="147.2" y="117.9">USB_DP</text>
<text x="182" y="118.5">GND</text>
<text x="18" y="123.1">VCC5V_SYS3</text>
<text x="18" y="121.8">GND</text>
<text x="18" y="120.5">CAN3_TX</text>
<text x="18" y="124.4">CAN3_RX</text>
<text x="69.1" y="120.5">CAN_H</text>
<text x="69.1" y="124.4">CAN_L</text>
<text x="132.1" y="123.1">USB_DM</text>
<text x="147.2" y="123.1">USB_DM</text>
<text x="147.2" y="120.5">USBVCC</text>
<text x="9.5" y="129.7">GND</text>
<text x="127.6" y="128.4">GND</text>
<text x="162.3" y="129.7">GND</text>
<text x="17.3" y="137.5">GND</text>
<text x="17.3" y="136.2">CAN2_TX</text>
<text x="68.5" y="136.2">CAN2_H</text>
<text x="69.2" y="132.9">GND</text>
<text x="17.3" y="138.9">VCC5V_SYS3</text>
<text x="17.3" y="140.2">CAN2_RX</text>
<text x="68.5" y="140.2">CAN2_L</text>
<text x="8.8" y="145.4">GND</text>
<text x="68.5" y="148.7">GND</text>
<text x="74.4" y="149.4">CAN_L</text>
<text x="103.3" y="149.4">CAN_H</text>
<text x="170.8" y="148">LED_CH2</text>
<text x="16.7" y="155.9">CAN1_TX</text>
<text x="37.7" y="155.9">CAN1_STB</text>
<text x="67.8" y="155.9">CAN3_H</text>
<text x="74.4" y="150.7">CAN2_L</text>
<text x="74.4" y="152">CAN3_L</text>
<text x="103.3" y="152">CAN3_H</text>
<text x="103.3" y="150.7">CAN2_H</text>
<text x="170.8" y="152.6">LED_CH1</text>
<text x="16.7" y="159.9">CAN1_RX</text>
<text x="16.7" y="158.5">VCC5V_SYS3</text>
<text x="16.7" y="157.2">GND</text>
<text x="67.8" y="159.9">CAN3_L</text>
<text x="170.2" y="158.5">LED_ERR</text>
<text x="8.2" y="165.1">GND</text>
<text x="170.8" y="164.4">LED_CH3</text>
<text x="67.9" y="168.4">GND</text>
<text x="170.8" y="171">LED_REC</text>
<text x="172.1" y="178.9">LED_USB</text>
<text x="142.7" y="187.4">GND</text>
</g>
<g font-size="1.2" fill="#0e0e0e">
<text x="122.3" y="11.6">C101 C103</text>
<text x="248.9" y="9.6">P2</text>
<text x="7.5" y="17.5">C11</text>
<text x="122.3" y="14.2">22uF 0.1uF</text>
<text x="143.9" y="14.9">0.1uF 22uF</text>
<text x="144.6" y="12.2">C102 C104</text>
<text x="7.5" y="20.1">10pF</text>
<text x="23.7" y="21.3">10pF</text>
<text x="23.7" y="20">C10</text>
<text x="15.2" y="28">C12</text>
<text x="16.7" y="29.3">0.1uF</text>
<text x="248.9" y="24">PIN9</text>
<text x="12.1" y="31.9">R1</text>
<text x="16.7" y="31.9">10k</text>
<text x="233.1" y="30.6">P3</text>
<text x="272.4" y="31.2">Key</text>
<text x="272.4" y="34.3">SW-PB</text>
<text x="233.1" y="39.8">PIN5</text>
<text x="271.8" y="36.5">C30</text>
<text x="275.1" y="36.5">0.1uF</text>
<text x="141.8" y="70.6">10k</text>
<text x="141.8" y="69.3">R123</text>
<text x="151.8" y="69.3">IC12</text>
<text x="180.7" y="69.3">D601, R605 Only for Master</text>
<text x="133.9" y="74.5">10k</text>
<text x="133.9" y="73.2">R121</text>
<text x="168.9" y="74.5">C121</text>
<text x="172.8" y="74.5">104GND</text>
<text x="179.9" y="75.9">1k</text>
<text x="179.9" y="74.5">R125</text>
<text x="137.4" y="81.7">10k</text>
<text x="137.4" y="79.3">R124</text>
<text x="151.8" y="83.7">SIT1021T</text>
<text x="54.1" y="95.5">C2</text>
<text x="68.5" y="95.5">C5</text>
<text x="54.1" y="98.2">4.7uF</text>
<text x="68.5" y="98.2">1uF</text>
<text x="12.1" y="107.4">C1</text>
<text x="16.7" y="107.4">C3</text>
<text x="20.6" y="107.4">C6</text>
<text x="23.9" y="107.4">C4</text>
<text x="12.1" y="110">0.1uF</text>
<text x="16.7" y="110">0.1uF</text>
<text x="20.6" y="110">0.1uF 0.1uF</text>
<text x="79" y="113.9">SWD1</text>
<text x="145.2" y="108.7">R58</text>
<text x="149.8" y="108.7">5.1k</text>
<text x="176.1" y="112.6">R59</text>
<text x="180.7" y="112.6">5.1k</text>
<text x="25.9" y="119.2">IC2</text>
<text x="138.6" y="116.5">IC7</text>
<text x="14.6" y="121.8">C13</text>
<text x="14.6" y="125.7">0.1uF</text>
<text x="138.6" y="125.7">USBLC6-2P6</text>
<text x="25.9" y="127">SIT1044T</text>
<text x="13.9" y="137.5">C14</text>
<text x="25.2" y="134.9">IC8</text>
<text x="60.5" y="133.1">D1</text>
<text x="60.5" y="134.4">PESD1CAN</text>
<text x="13.9" y="141.5">0.1uF</text>
<text x="25.2" y="142.8">SIT1044T</text>
<text x="59.8" y="148.8">D2</text>
<text x="80.2" y="148">K2</text>
<text x="96.7" y="148.8">R40</text>
<text x="99.3" y="149.4">120</text>
<text x="144.6" y="147.4">CH2</text>
<text x="162.9" y="148">3.3k</text>
<text x="166.2" y="148">R43</text>
<text x="24.6" y="154.6">IC9</text>
<text x="59.8" y="150.1">PESD1CAN</text>
<text x="80.2" y="154.6">CODE_3</text>
<text x="94.7" y="150.7">R41</text>
<text x="94.7" y="152">R42</text>
<text x="99.3" y="150.7">120</text>
<text x="99.3" y="152">120</text>
<text x="144.6" y="152">CH1</text>
<text x="163.1" y="152.6">3.3k</text>
<text x="166.4" y="152.6">R44</text>
<text x="13.3" y="157.2">C15</text>
<text x="13.3" y="161.2">0.1uF</text>
<text x="144.6" y="157.9">ERR</text>
<text x="164.3" y="160.4">3.3k</text>
<text x="164.3" y="158">R21</text>
<text x="24.6" y="162.5">SIT1044T</text>
<text x="144.6" y="163.8">CH3</text>
<text x="162.3" y="164.4">R22</text>
<text x="166.9" y="164.4">3.3k</text>
<text x="59.2" y="168.5">D3</text>
<text x="59.2" y="169.8">PESD1CAN</text>
<text x="144.6" y="170.3">REC</text>
<text x="164.3" y="172.8">3.3k</text>
<text x="164.3" y="170.5">R23</text>
<text x="144.6" y="178.2">USB</text>
<text x="164.9" y="178.4">R24</text>
<text x="164.9" y="180.7">3.3k</text>
</g>
<g font-size="1.2" fill="#292929">
<text x="129.2" y="9.6">3</text>
<text x="131.7" y="10.3">VIN</text>
<text x="134.5" y="10.9">VOUT</text>
<text x="139.7" y="10.3">2</text>
<text x="157.2" y="103.4">B1</text>
<text x="160.6" y="104.1">GND</text>
<text x="165.4" y="104.1">GND</text>
<text x="169.9" y="103.4">A12</text>
<text x="169.9" y="107.4">A9 USBVCC</text>
<text x="157.2" y="112.6">B8</text>
<text x="157.2" y="110">B6</text>
<text x="157.2" y="108.7">B5</text>
<text x="160.6" y="113.3">SBU2</text>
<text x="160.6" y="112">DN2</text>
<text x="160.6" y="110.7">DP2</text>
<text x="160.6" y="109.3">CC2</text>
<text x="160.6" y="108">VBUS</text>
<text x="164.8" y="108">VBUS</text>
<text x="165.1" y="109.3">SBU1</text>
<text x="165.7" y="110.7">DN1</text>
<text x="165.8" y="113.3">CC1</text>
<text x="165.8" y="112">DP1</text>
<text x="169.9" y="108.7">A8</text>
<text x="169.9" y="110">A7 USB_DM</text>
<text x="169.9" y="111.3">A6 USB_DP</text>
<text x="169.9" y="112.6">A5</text>
<text x="169.9" y="113.9">A4 USBVCC</text>
<text x="156.6" y="117.9">B12</text>
<text x="160.6" y="118.5">GND</text>
<text x="160.6" y="114.6">VBUS</text>
<text x="164" y="118.5" transform="rotate(-90 164 118.5)">EH</text>
<text x="164.8" y="114.6">VBUS</text>
<text x="165.4" y="118.5">GND</text>
<text x="169.9" y="117.9">A1</text>
<text x="24.2" y="120.5">1</text>
<text x="24.2" y="124.4">4</text>
<text x="26.8" y="121.2">TXD</text>
<text x="26.8" y="125.1">RXD</text>
<text x="32.1" y="122.5">CANH</text>
<text x="32.2" y="125.1">SHND</text>
<text x="32.2" y="123.8">CANL</text>
<text x="33.3" y="121.2">STB</text>
<text x="37.4" y="124.4">5 VCC33</text>
<text x="37.4" y="123.1">6</text>
<text x="37.4" y="121.8">7</text>
<text x="37.4" y="120.5">8 CAN3_STB</text>
<text x="163.4" y="121.7" transform="rotate(-90 163.4 121.7)">17</text>
<text x="23.6" y="136.2">1</text>
<text x="26.1" y="136.9">TXD</text>
<text x="32.6" y="136.9">STB</text>
<text x="36.7" y="137.5">7</text>
<text x="36.7" y="136.2">8 CAN2_STB</text>
<text x="23.6" y="140.2">4</text>
<text x="26.1" y="140.8">RXD</text>
<text x="31.4" y="138.2">CANH</text>
<text x="31.5" y="140.8">SHND</text>
<text x="31.5" y="139.5">CANL</text>
<text x="36.7" y="140.2">5 VCC33</text>
<text x="36.7" y="138.9">6</text>
<text x="22.9" y="155.9">1</text>
<text x="36.1" y="155.9">8</text>
<text x="22.9" y="159.9">4</text>
<text x="25.5" y="156.5">TXD</text>
<text x="25.5" y="160.5">RXD</text>
<text x="30.8" y="157.9">CANH</text>
<text x="30.9" y="160.5">SHND</text>
<text x="30.9" y="159.2">CANL</text>
<text x="32" y="156.5">STB</text>
<text x="36.1" y="159.9">5 VCC33</text>
<text x="36.1" y="158.5">6</text>
<text x="36.1" y="157.2">7</text>
</g>
<g font-size="1.2" fill="#4c4c4c">
<text x="26.8" y="123.8">VCC</text>
<text x="26.1" y="139.5">VCC</text>
<text x="25.5" y="159.2">VCC</text>
</g>
<g font-size="1.1" fill="#0e0e0e">
<text x="130.8" y="7.7">IC1</text>
<text x="130.8" y="12.8">ME6228A33M3G</text>
<text x="139.9" y="32.1">D8</text>
<text x="139.9" y="35.5">SS14</text>
<text x="170.7" y="64.9">D121</text>
<text x="170.7" y="68.3">SS14</text>
<text x="188.4" y="76.3">D122</text>
<text x="188.4" y="79.3">PESD1LIN</text>
<text x="162.6" y="100.9">USB1</text>
<text x="162.6" y="102.1">CF003.11L3.3H1</text>
</g>
<text font-size=".9" x="13.3" y="22.5">Y2</text>
</svg>
